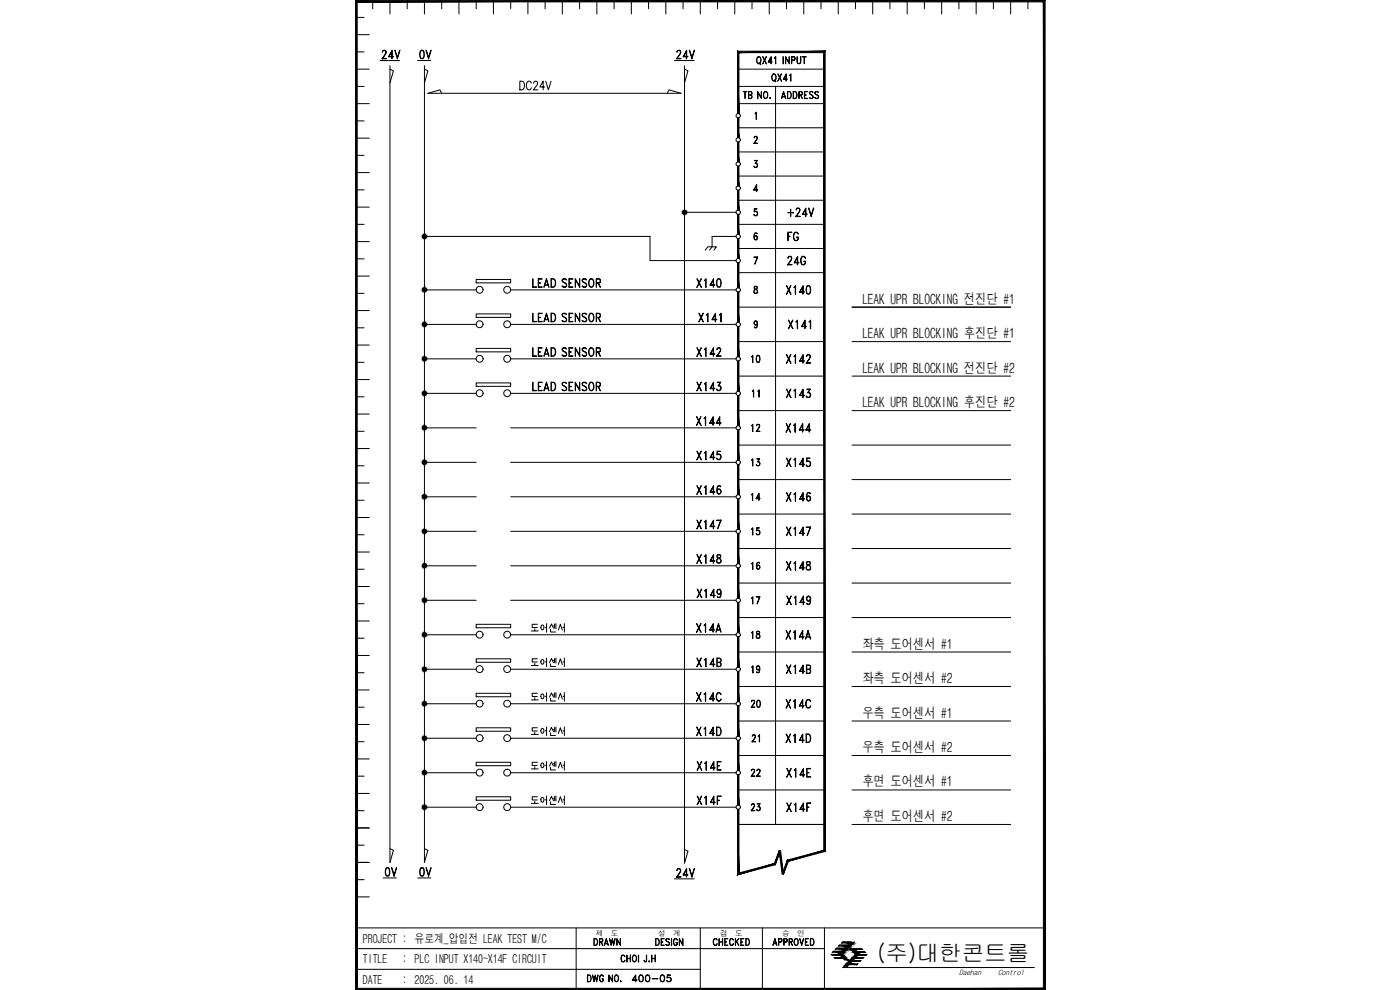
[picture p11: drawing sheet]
<svg xmlns="http://www.w3.org/2000/svg" width="420mm" height="297mm" viewBox="0 0 420 297" stroke-linecap="round" stroke-linejoin="round" font-family="sans-serif">
<!-- layer: 0 -->
<g fill="none" stroke="#000" stroke-width=".3">
<path d="M106.7 15.6h2.6M106.7 5.2h2.6M106.7 10.4h4.1M106.7 .1h4.1M111.9 .1v2.5M114 18.2h5.9M114.7 17.5l1.3 .1h-1.4l1.2-1.8-.3-.6h-.4l-.3 .5-.1-.1 .4-.5h.4l.4 .7-1.2 1.8M116.7 16.9l1.4 .1h-1.5l1.1-1.9v2.5l-.1-2.2-.9 1.6M117 19.7v239.1l1.1-3.7-1.1-.5M117 .1v4.1M118.5 15.1l.8 2.2 .7-2.2-.7 2.5zM122.2 .1v2.5"/>
<path d="M125.4 18.2h3.9M126.3 15.2l.4-.1a1.7 1.7 0 0 1 0 2.5h-.1a1.92 1.92 0 0 1-.3-2.4zM126.3 17.4h.7M126.3 15.3h.7M126.4 15.2l-.3 1 .3 1.3M126.9 15.2l.3 1-.3 1.3M127.4 19.7v239.1l1-3.7-1-.5M127.4 .1v4.1M127.8 15.1l.8 2.2 .8-2.2-.8 2.5zM132.6 .1v2.5M137.7 .1v4.1M142.9 .1v2.5"/>
<path d="M148.1 .1v4.1M153.3 .1v2.5M158.4 .1v4.1M163.6 .1v2.5M168.8 .1v4.1M173.9 .1v2.5M179.1 .1v4.1M184.3 .1v2.5M189.5 .1v4.1M194.6 .1v2.5M199.8 .1v4.1M202.4 18.2h5.9"/>
<path d="M203.1 17.5l1.3 .1h-1.4l1.2-1.8-.3-.6h-.4l-.3 .5-.1-.1 .4-.5h.4l.4 .7-1.2 1.8M205 .1v2.5M205.1 16.9l1.4 .1h-1.5l1.1-1.9v2.5l-.1-2.2-.9 1.6M205.4 19.7v239.1M206.9 15.1l.8 2.2 .7-2.2-.7 2.5zM210.2 .1v4.1M215.3 .1v2.5M220.5 .1v4.1M225.7 .1v2.5M227.4 17.1l.2-.1a1.11 1.11 0 0 1 .8 1.1 1.11 1.11 0 0 1-.8 1 1.44 1.44 0 0 1-.2-2zM227.4 17.2l.2-.1a1.03 1.03 0 0 1 .7 1 1.03 1.03 0 0 1-.7 .9 1.27 1.27 0 0 1-.2-1.8zM227.8 18.8l.5 .5z"/>
<path d="M228.9 17l1.1 2.1zM229.9 17l-1 2.1zM230.6 18.5l1.2 .1h-1.3l.9-1.6v2.1l-.1-1.8-.7 1.3M230.9 .1v4.1M232.8 17l-.1 2.1v-1.9l-.3 .2zM235 17l.1 2.1zM235.7 17l1.1 1.8 .1-1.8v2.1l-1.1-1.8-.1 1.8zM236 .1v2.5M237.6 18l.9-.1v-.7l-.9-.1v2v-2.1l.9 .1 .1 .3-.1 .6-.9 .1M239.2 17l.1 1.5 .4 .5 .5-.2 .1-1.8v1.5l-.4 .6-.6-.3zM240.8 17l1.1 .1zM241.2 .1v4.1"/>
<path d="M241.3 17.1v2l.1-2M246.4 .1v2.5M251.6 .1v4.1M256.7 .1v2.5M261.9 .1v4.1M267.1 .1v2.5M272.3 .1v4.1M277.4 .1v2.5M282.6 .1v4.1M287.8 .1v2.5M293 .1v4.1M298.1 .1v2.5"/>
<path d="M303.3 .1v4.1M308.5 .1v2.5M106.7 25.9h2.6M106.7 31.1h4.1M106.7 20.8h4.1M106.7 36.3h2.6M117 20.8l1.1 .5-1.1 3.6M127.4 20.8l1 .5-1 3.6M132.6 28l-.6-1-3.6 1h76l-3.6-1-.5 1M205.4 20.8l1.1 .5-1.1 3.6M221.6 25.9h25.8M221.6 31.1h25.8"/>
<path d="M221.6 38.3h25.8M221.6 20.8h25.8M223.1 27.4l1 .1zM223.6 27.5v2.1v-2.1M224.7 28.5l.8-.1v-.8l-.8-.1v2l.8-.1v-.7l-.8-.1M225.3 28.5l.4 .4-.1 .5-1 .2v-2.2l1 .2 .1 .5-.4 .5M226.6 34.1l.4-.5v2.2l-.1-1.9zM227.4 27.4l1.1 1.9v-1.9v2.2l-1-1.9-.1 1.9zM229.4 27.5l.2-.1a1.11 1.11 0 0 1 .9 1.1 1.11 1.11 0 0 1-.9 1.1 1.43 1.43 0 0 1-.2-2.1zM229.4 27.6l.3-.1a1.04 1.04 0 0 1 .7 1 1.04 1.04 0 0 1-.7 1 1.28 1.28 0 0 1-.3-1.9zM231.1 29.3l.1 .3zM231.1 29.4h.1"/>
<path d="M231.9 22.3l.2-.1a1.11 1.11 0 0 1 .9 1 1.11 1.11 0 0 1-.9 1.1 1.44 1.44 0 0 1-.2-2zM231.9 22.4l.3-.1a1.03 1.03 0 0 1 .7 .9 1.03 1.03 0 0 1-.7 1 1.27 1.27 0 0 1-.3-1.8zM232.4 24l.4 .5zM232.8 25.9v221.5M233.4 22.2l1.2 2.1zM234.5 22.2l-1.1 2.1zM235.1 23.7l1.2 .1h-1.2l.9-1.6v2.1l-.1-1.8-.8 1.3M237 22.6l.4-.4v2.1l-.1-1.9zM106.7 57h2.6M106.7 46.6h2.6M106.7 51.8h4.1M106.7 41.5h4.1"/>
<path d="M221.6 45.6h25.8M221.6 52.8h25.8M226.3 56.9l1.1 .1h-1.2l.9-1.6v2.1l-.1-1.8-.7 1.3M226.3 42.9l1.1 .1h-1.2l1-1.5-.2-.5-.7 .3 .2-.3 .5-.1 .3 .6-1 1.5M226.3 50l.3 .2M226.7 49a.64 .64 0 0 1 .7 .9 .64 .64 0 0 1-1.2 0l.7 .3 .4-.4M227 49.1l.3 .5-.3 .6M227.2 48.2l-.8-.1h.9l-.6 1M227.2 48.1l-.6 1 .5 .1 .2 .3M106.7 67.3h2.6M106.7 77.7h2.6M106.7 72.5h4.1"/>
<path d="M106.7 62.1h4.1M127.4 70.9h67.7v7.3h25.8M205.4 63.7h15.5M211.6 75.1l.8-1.1h2.6l-.8 1.1M220.9 70.9h-7.2v3.1l-.8 1.1M221.6 60.1h25.8M221.6 67.3h25.8M221.6 74.6h25.8M226.3 64.5l.3 .2M226.4 71.5l.4 .4 .5-.4M226.4 71.2l.4-.4 .5 .4M226.5 70.1h.7"/>
<path d="M226.6 70l-.2 .3a1.53 1.53 0 0 0 .3 1.6M226.7 70.8l-.3 .5M226.9 70.8l.4 .5-.4 .6M227 63.4l.3 .6-.3 .7M227.1 70l.2 .2-.5-.3a1.28 1.28 0 0 0 0 2.1 .61 .61 0 0 0 .6-.9 .61 .61 0 0 0-1-.1M227.3 63.8a.64 .64 0 0 0-1-.3l.1-.9h.8l-.7 .1-.1 .7a.67 .67 0 0 1 1 .7 .67 .67 0 0 1-1.1 .5l-.1-.2 .7 .3 .4-.4M227.3 77.1l-.8 2.2 .9-2.2h-1.2l1.1 .1M106.7 88h2.6M106.7 98.4h2.6M106.7 93.2h4.1M106.7 82.8h4.1M127.4 87h15.5"/>
<path d="M127.4 97.3h15.5M142.9 83.8h10.4v1.1h-10.4zM142.9 94.2h10.4v1h-10.4zM153.3 87h67.6M153.3 97.3h67.6M159.9 83.6l.1 2.5 1 .1h-1.1zM159.9 94l.1 2.4 1 .2h-1.1zM161.5 83.6h1.2l-1.1 .1v2.4l1.1 .1h-1.2zM161.5 94h1.2l-1.1 .1v2.3l1.1 .2h-1.2zM161.6 84.9h.6l-.6 .1M161.6 95.2h.6l-.6 .1M163.4 85.6h1.2"/>
<path d="M163.4 95.9h1.2M163.5 85.5h1M163.5 95.8h1M164 83.6l.8 2.6-.8-2.2-.8 2.2zM164 94l.8 2.6-.8-2.3-.8 2.3zM165.4 83.6a1.39 1.39 0 0 1 1.4 .9 1.39 1.39 0 0 1-.4 1.6l-1 .1zM165.4 94a1.38 1.38 0 0 1 1.4 .8 1.38 1.38 0 0 1-.4 1.6l-1 .2zM165.5 83.7a1.26 1.26 0 0 1 1.2 .8 1.26 1.26 0 0 1-.3 1.5l-.9 .1zM165.5 94.1a1.25 1.25 0 0 1 1.2 .8 1.25 1.25 0 0 1-.3 1.4l-.9 .1zM168.9 83.7a.83 .83 0 0 1 1.2 .3l-.5-.3-.8 .3 .1 .5 .7 .4a.74 .74 0 0 1 .3 1.2 .74 .74 0 0 1-1.2-.3l.5 .3 .8-.3-.2-.7-1-.6-.1-.5zM168.9 94.1a.83 .83 0 0 1 1.2 .2l-.5-.2-.8 .2 .1 .5 .7 .4a.74 .74 0 0 1 .3 1.2 .74 .74 0 0 1-1.2-.2l.5 .2 .8-.2-.2-.8-1-.6-.1-.5zM170.8 83.6h1.1l-1.1 .1v2.4l1.1 .1h-1.1z"/>
<path d="M170.8 94h1.1l-1.1 .1v2.3l1.1 .2h-1.1zM170.8 84.9h.6l-.6 .1M170.8 95.2h.6l-.6 .1M172.6 83.6l1.3 2.2 .1-2.2v2.6l-1.3-2.2-.1 2.2zM172.6 94l1.3 2.2 .1-2.2v2.6l-1.3-2.3-.1 2.3zM174.9 83.7a.83 .83 0 0 1 1.2 .3l-.5-.3-.8 .3 .1 .5 .7 .4a.74 .74 0 0 1 .3 1.2 .74 .74 0 0 1-1.2-.3l.5 .3 .8-.3-.2-.7-1-.6-.1-.5zM174.9 94.1a.83 .83 0 0 1 1.2 .2l-.5-.2-.8 .2 .1 .5 .7 .4a.74 .74 0 0 1 .3 1.2 .74 .74 0 0 1-1.2-.2l.5 .2 .8-.2-.2-.8-1-.6-.1-.5zM177.1 83.7l.2-.1a1.41 1.41 0 0 1 1 1.1 1.41 1.41 0 0 1-.4 1.4l-.2 .1a1.41 1.41 0 0 1-1.1-1 1.41 1.41 0 0 1 .5-1.5zM177.1 83.9l.3-.2a1.24 1.24 0 0 1 .8 1.2 1.24 1.24 0 0 1-.8 1.2 1.53 1.53 0 0 1-.3-2.2zM177.1 94.1l.2-.1a1.41 1.41 0 0 1 1 1 1.41 1.41 0 0 1-.4 1.4l-.2 .2a1.41 1.41 0 0 1-1.1-1.1 1.41 1.41 0 0 1 .5-1.4zM177.1 94.2l.5-.1a1.3 1.3 0 0 1 .6 1.2 1.3 1.3 0 0 1-.8 1.1 1.54 1.54 0 0 1-.3-2.2zM179 84.9l1-.2v-.8l-1-.2-.1 2.5v-2.6h.8l.5 .5a.65 .65 0 0 1-.5 .9h-.7"/>
<path d="M179 95.2l1-.1v-.9l-1-.1-.1 2.5v-2.6h.8a.7 .7 0 0 1 .5 .6 .7 .7 0 0 1-.5 .7h-.7M179.5 85l.7 1.2-.6-1.2M179.5 95.3l.7 1.3-.6-1.3M221.6 81.8h25.8v10.4h-25.8M226.3 87.8l.3 .2M226.4 97.1l.4 .4 .5-.4M226.4 96.8l.4-.5 .5 .5M226.4 86l.1 .7a.68 .68 0 0 1 .7 .4 .68 .68 0 0 1-.2 .9h-.4a.68 .68 0 0 1-.2-.9 .68 .68 0 0 1 .7-.4l.2-.5a.57 .57 0 0 0-.9-.2zM226.4 86.1h.8M226.4 98.2h.7M226.5 86v.6a.73 .73 0 0 1 .9 .7 .73 .73 0 0 1-.8 .8 .77 .77 0 0 1-.3-1 .77 .77 0 0 1 .8-.5v-.6M226.7 96.3l-.3 .6 .3 .6"/>
<path d="M226.9 96.3a1.59 1.59 0 0 1 .1 2M227.3 97.3l-.2 .2a.58 .58 0 0 1-.8-.6 .58 .58 0 0 1 1-.3v.4a1.02 1.02 0 0 1-.6 1.4l-.3-.3 .1 .2M227.3 97l-.4 .5M227.3 87.8l-.2 .2M255.7 92.2h47.6M106.7 119.1h2.6M106.7 108.7h2.6M106.7 103.5h4.1M106.7 113.9h4.1M127.4 107.7h15.5M127.4 118h15.5M142.9 104.5h10.4v1.1h-10.4z"/>
<path d="M142.9 114.9h10.4v1h-10.4zM153.3 107.7h67.6M153.3 118h67.6M159.9 104.3l.1 2.5 1 .1h-1.1zM159.9 114.7l.1 2.4 1 .1h-1.1zM161.5 104.3h1.2l-1.1 .1v2.4l1.1 .1h-1.2zM161.5 114.7h1.2l-1.1 .1v2.3l1.1 .1h-1.2zM161.6 105.5h.6l-.6 .2M161.6 115.9h.6l-.6 .1M163.4 106.3h1.2M163.4 116.6h1.2M163.5 106.2h1"/>
<path d="M163.5 116.5h1M164 104.3l.8 2.6-.8-2.2-.8 2.2zM164 114.7l.8 2.5-.8-2.2-.8 2.2zM165.4 104.3a1.38 1.38 0 0 1 1.4 .9 1.38 1.38 0 0 1-.4 1.6l-1 .1zM165.4 114.7a1.38 1.38 0 0 1 1.4 .8 1.38 1.38 0 0 1-.4 1.6l-1 .1zM165.5 104.4a1.25 1.25 0 0 1 1.2 .8 1.25 1.25 0 0 1-.3 1.5l-.9 .1zM165.5 114.8a1.26 1.26 0 0 1 1.2 .8 1.26 1.26 0 0 1-.3 1.4l-.9 .1zM168.9 104.4a.83 .83 0 0 1 1.2 .3l-.5-.3-.8 .3 .1 .5 .7 .3a.74 .74 0 0 1 .3 1.3 .74 .74 0 0 1-1.2-.3l.5 .3 .8-.3-.2-.7-1-.6-.1-.5zM168.9 114.8a.84 .84 0 0 1 1.2 .2l-.5-.2-.8 .2 .1 .5 .7 .4a.74 .74 0 0 1 .3 1.2 .74 .74 0 0 1-1.2-.2l.5 .2 .8-.2-.2-.8-1-.6-.1-.5zM170.8 104.3h1.1l-1.1 .1v2.4l1.1 .1h-1.1zM170.8 114.7h1.1l-1.1 .1v2.3l1.1 .1h-1.1zM170.8 105.5h.6l-.6 .2"/>
<path d="M170.8 115.9h.6l-.6 .1M172.6 104.3l1.3 2.2 .1-2.2v2.6l-1.3-2.2-.1 2.2zM172.6 114.7l1.3 2.2 .1-2.2v2.5l-1.3-2.2-.1 2.2zM174.9 104.4a.83 .83 0 0 1 1.2 .3l-.5-.3-.8 .3 .1 .5 .7 .3a.74 .74 0 0 1 .3 1.3 .74 .74 0 0 1-1.2-.3l.5 .3 .8-.3-.2-.7-1-.6-.1-.5zM174.9 114.8a.84 .84 0 0 1 1.2 .2l-.5-.2-.8 .2 .1 .5 .7 .4a.74 .74 0 0 1 .3 1.2 .74 .74 0 0 1-1.2-.2l.5 .2 .8-.2-.2-.8-1-.6-.1-.5zM177.1 104.4l.2-.1a1.41 1.41 0 0 1 1 1.1 1.41 1.41 0 0 1-.4 1.4l-.2 .1a1.4 1.4 0 0 1-1.1-1 1.4 1.4 0 0 1 .5-1.5zM177.1 104.6l.5-.2a1.3 1.3 0 0 1 .6 1.3 1.3 1.3 0 0 1-.8 1.1 1.54 1.54 0 0 1-.3-2.2zM177.1 114.8l.2-.1a1.4 1.4 0 0 1 1 1 1.4 1.4 0 0 1-.4 1.4l-.2 .1a1.41 1.41 0 0 1-1.1-1 1.41 1.41 0 0 1 .5-1.4zM177.1 114.9l.3-.1a1.24 1.24 0 0 1 .8 1.2 1.24 1.24 0 0 1-.8 1.1 1.53 1.53 0 0 1-.3-2.2zM179 105.5l1-.1v-.8l-1-.2-.1 2.5v-2.6h.8a.7 .7 0 0 1 .5 .7 .7 .7 0 0 1-.5 .7h-.7M179 115.9l1-.1v-.9l-1-.1-.1 2.4v-2.5h.8a.7 .7 0 0 1 .5 .6 .7 .7 0 0 1-.5 .7h-.7M179.5 105.7l.7 1.2-.6-1.2"/>
<path d="M179.5 116l.7 1.2-.6-1.2M221.6 102.5h25.8M221.6 112.8h25.8M255.7 102.5h47.6M255.7 112.8h47.6M106.7 139.7h2.6M106.7 129.4h2.6M106.7 134.6h4.1M106.7 124.2h4.1M127.4 128.4h15.5M127.4 138.7h15.5M153.3 128.4h67.6"/>
<path d="M153.3 138.7h67.6M221.6 123.2h25.8M221.6 133.5h25.8M255.7 123.2h47.6M255.7 133.5h47.6M106.7 150.1h2.6M106.7 155.3h4.1M106.7 144.9h4.1M127.4 149.1h15.5M127.4 159.4h15.5M153.3 149.1h67.6M153.3 159.4h67.6"/>
<path d="M221.6 143.9h25.8M221.6 154.2h25.8M255.7 143.9h47.6M255.7 154.2h47.6M106.7 170.8h2.6M106.7 160.5h2.6M106.7 176h4.1M106.7 165.6h4.1M127.4 169.8h15.5M153.3 169.8h67.6M221.6 164.6h25.8M221.6 174.9h25.8"/>
<path d="M255.7 164.6h47.6M255.7 174.9h47.6M106.7 191.5h2.6M106.7 181.1h2.6M106.7 196.7h4.1M106.7 186.3h4.1M127.4 180.1h15.5M127.4 190.5h15.5M142.9 187.3h10.4v1.1h-10.4zM142.9 197.7h10.4v1h-10.4zM153.3 180.1h67.6M153.3 190.5h67.6"/>
<path d="M221.6 185.3h25.8M221.6 195.6h25.8M255.7 185.3h47.6M255.7 195.6h47.6M106.7 212.2h2.6M106.7 201.8h2.6M106.7 207h4.1M106.7 217.4h4.1M127.4 200.8h15.5M127.4 211.2h15.5M142.9 208h10.4v1.1h-10.4zM142.9 218.4h10.4v1h-10.4z"/>
<path d="M153.3 200.8h67.6M153.3 211.2h67.6M221.6 206h25.8M221.6 216.3h25.8M255.7 206h47.6M255.7 216.3h47.6M106.7 222.5h2.6M106.7 232.9h2.6M106.7 227.7h4.1M106.7 238.1h4.1M127.4 221.5h15.5M127.4 231.9h15.5"/>
<path d="M142.9 228.7h10.4v1.1h-10.4zM142.9 239.1h10.4v1h-10.4zM153.3 221.5h67.6M153.3 231.9h67.6M221.6 226.7h25.8M221.6 237h25.8M255.7 226.7h47.6M255.7 237h47.6M106.7 248.4h4.1M106.7 243.2h2.6M106.7 258.8h4.1M106.7 253.6h2.6"/>
<path d="M127.4 242.2h15.5M153.3 242.2h67.6M205.4 254.9l1.1 .5-1.1 3.6M221.6 247.4h25.8M255.7 247.4h47.6M106.7 269.1h4.1M106.7 263.9h2.6M115 263.4h3.9M115.9 260.4l.5-.1a1.7 1.7 0 0 1 0 2.6h-.2a1.92 1.92 0 0 1-.3-2.5zM115.9 262.7h.8M115.9 260.6h.8M116 260.4l-.3 1 .3 1.4"/>
<path d="M116.6 260.4l.3 1-.3 1.4M117.5 260.3l.8 2.2 .8-2.2-.8 2.6zM125.4 263.4h3.9M126.3 260.4l.4-.1a1.7 1.7 0 0 1 0 2.6h-.1a1.92 1.92 0 0 1-.3-2.5zM126.3 262.7h.7M126.3 260.6h.7M126.4 260.4l-.3 1 .3 1.4M126.9 260.4l.3 1-.3 1.4M127.8 260.3l.8 2.2 .8-2.2-.8 2.6zM202.4 263.7h5.9M203.1 263l1.3 .2h-1.4l1.2-1.9-.3-.6h-.4l-.3 .5-.1-.1 .4-.5h.4l.4 .7-1.2 1.9M205.1 262.4l1.4 .1h-1.5l1.1-1.9v2.6l-.1-2.3-.9 1.6"/>
<path d="M206.9 260.6l.8 2.2 .7-2.2-.7 2.6zM176.3 292.5a1.04 1.04 0 0 1 1.1 1 1.04 1.04 0 0 1-1.1 1.1zM176.4 292.6a1 1 0 0 1 1 .6 1 1 0 0 1-.3 1.2l-.7 .1zM177.8 292.5l.5 1.8 .4-1.8 .3 1.8 .5-1.8-.5 2.1-.3-1.8-.4 1.8zM180.2 292.6l.5-.1 .4 .5a.57 .57 0 0 0-.7-.4 .57 .57 0 0 0-.4 .7l.2 1.1 .5 .1 .2-.2 .1-.5-.3-.1h.4v.4a.61 .61 0 0 1-.7 .5 .61 .61 0 0 1-.5-.8zM182.7 292.5l1 1.8 .1-1.8v2.1l-1-1.8-.1 1.8zM184.7 292.6l.1-.1a1.07 1.07 0 0 1 .9 1 1.07 1.07 0 0 1-.9 1.1 1.4 1.4 0 0 1-.1-2zM184.7 292.7l.2-.1a1 1 0 0 1 .7 1 1 1 0 0 1-.7 .9l-.4-.7zM186.3 294.3l.1 .3zM186.3 294.4h.1M186.7 286.6h.5l.4 .4-.4-.4a.96 .96 0 0 0-.8 1 .96 .96 0 0 0 .8 .9l.4-.4a.61 .61 0 0 1-.8 .5 .61 .61 0 0 1-.4-.8zM188.1 286.6l.1 2z"/>
<path d="M188.2 287.5h.9M188.2 287.6h.9M189.1 286.6l.1 2zM190.1 286.6h.1a1.07 1.07 0 0 1 .9 1 1.07 1.07 0 0 1-.9 1 1.38 1.38 0 0 1-.1-2zM190.1 286.8l.2-.2a.99 .99 0 0 1 .7 1 .99 .99 0 0 1-.7 .9l-.5-.7zM191.6 286.6l.1 2zM194 286.6l.1 1.5-.2 .4-.3 .1-.3-.5 .3 .4 .3-.1zM194.8 288.3l.1 .3zM194.8 288.4h.1M195.6 286.6v2zM195.6 287.5h1M195.6 287.6h1"/>
<path d="M196.6 286.6l.1 2zM196.8 281.6a1.04 1.04 0 0 1 1.1 1 1.04 1.04 0 0 1-1.1 1.1zM196.8 281.7a1 1 0 0 1 1 .6 1 1 0 0 1-.3 1.2l-.7 .1zM198.4 281.6h1l-.9 .1v1.9l.9 .1h-1zM198.5 282.6h.5l-.5 .1M200 281.7l.5-.1 .4 .3-.4-.2-.6 .2 .1 .4 .5 .3a.58 .58 0 0 1 .4 .8 .58 .58 0 0 1-.9 .2l-.2-.2 .4 .2 .7-.2-.2-.6-.8-.5zM201.5 281.6l.1 2.1zM202.4 281.7l.5-.1 .4 .5a.58 .58 0 0 0-.7-.4 .58 .58 0 0 0-.4 .7l.2 1.1 .5 .1 .2-.2 .1-.5-.3-.1h.4v.4a.61 .61 0 0 1-.7 .5 .61 .61 0 0 1-.5-.8zM203.9 281.6l1 1.8 .1-1.8v2.1l-1.1-1.8v1.8zM214.4 281.7l.4-.1 .4 .5-.4-.4a.96 .96 0 0 0-.7 .9 .96 .96 0 0 0 .7 1l.4-.4a.61 .61 0 0 1-.7 .5 .61 .61 0 0 1-.5-.8zM215.8 281.6l.1 2.1zM215.9 282.6h.9"/>
<path d="M215.9 282.7h.9M216.8 281.6l.1 2.1zM217.5 281.6h1l-.9 .1v1.9l.9 .1h-1zM217.6 282.6h.5l-.5 .1M219.3 281.7l.4-.1 .4 .5-.4-.4a.96 .96 0 0 0-.7 .9 .96 .96 0 0 0 .7 1l.4-.4a.61 .61 0 0 1-.7 .5 .61 .61 0 0 1-.5-.8zM220.7 281.6v2.1zM220.7 282.8l1.1-1.2-1.1 1.3M221 282.5l.8 1.2-.7-1.2M222.3 281.6h1l-.9 .1v1.9l.9 .1h-1zM222.4 282.6h.5l-.5 .1M223.8 281.6a1.04 1.04 0 0 1 1.2 1 1.04 1.04 0 0 1-1.2 1.1zM223.9 281.7a1 1 0 0 1 1 .6 1 1 0 0 1-.3 1.2l-.7 .1z"/>
<path d="M232.1 283.2h.9M232.2 283.1h.7M232.6 281.6l.6 2.1-.6-1.8-.7 1.8zM233.7 282.6l.8-.1v-.7l-.8-.1v2v-2.1l.8 .1 .2 .3-.2 .6-.8 .1M235.3 282.6l.8-.1v-.7l-.8-.1-.1 2v-2.1l.9 .1 .2 .3-.2 .6-.8 .1M236.9 282.6l.8-.1v-.7l-.8-.1-.1 2v-2.1l.9 .1 .1 .3-.1 .6-.8 .1M237.3 282.7l.5 1-.4-1M238.6 281.7l.2-.1a1.06 1.06 0 0 1 .8 1 1.06 1.06 0 0 1-.8 1.1 1.39 1.39 0 0 1-.2-2zM238.6 281.8l.3-.1a1 1 0 0 1 .6 .9 1 1 0 0 1-.6 1 1.23 1.23 0 0 1-.3-1.8zM240 281.6l.6 1.8 .6-1.8-.6 2.1zM241.7 281.6h.9l-.8 .1v1.9l.8 .1h-.9zM241.8 282.6h.5l-.5 .1"/>
<path d="M243.2 281.6a1.04 1.04 0 0 1 1.1 1 1.04 1.04 0 0 1-1.1 1.1zM243.3 281.7a1 1 0 0 1 1 .6 1 1 0 0 1-.3 1.2l-.7 .1zM251.8 286.4h1.2l.7 .7M252.9 290.3h57.5M256.4 284.9l.5 .5M257.3 285.8l.5 .5"/>
<circle cx="221.5" cy="34.7" r=".65"/>
<circle cx="221.5" cy="49.2" r=".65"/>
<circle cx="221.5" cy="42" r=".65"/>
<circle cx="221.5" cy="56.4" r=".65"/>
<circle cx="221.5" cy="63.7" r=".65"/>
<circle cx="221.5" cy="70.9" r=".65"/>
<circle cx="221.5" cy="78.2" r=".65"/>
<circle cx="143.9" cy="86.9" r="1.03"/>
<circle cx="143.9" cy="97.3" r="1.03"/>
<circle cx="152.2" cy="97.3" r="1.03"/>
<circle cx="152.2" cy="86.9" r="1.03"/>
<circle cx="221.5" cy="87" r=".65"/>
<circle cx="221.5" cy="97.3" r=".65"/>
<circle cx="143.9" cy="118" r="1.03"/>
<circle cx="143.9" cy="107.6" r="1.03"/>
<circle cx="152.2" cy="107.6" r="1.03"/>
<circle cx="152.2" cy="118" r="1.03"/>
<circle cx="221.5" cy="118" r=".65"/>
<circle cx="221.5" cy="107.7" r=".65"/>
<circle cx="221.5" cy="128.4" r=".65"/>
<circle cx="221.5" cy="138.7" r=".65"/>
<circle cx="221.5" cy="149.1" r=".65"/>
<circle cx="221.5" cy="159.4" r=".65"/>
<circle cx="221.5" cy="169.8" r=".65"/>
<circle cx="143.9" cy="190.4" r="1.03"/>
<circle cx="152.2" cy="190.4" r="1.03"/>
<circle cx="221.5" cy="190.4" r=".65"/>
<circle cx="221.5" cy="180.1" r=".65"/>
<circle cx="143.9" cy="211.1" r="1.03"/>
<circle cx="143.9" cy="200.8" r="1.03"/>
<circle cx="152.2" cy="211.1" r="1.03"/>
<circle cx="152.2" cy="200.8" r="1.03"/>
<circle cx="221.5" cy="200.8" r=".65"/>
<circle cx="221.5" cy="211.1" r=".65"/>
<circle cx="143.9" cy="231.8" r="1.03"/>
<circle cx="143.9" cy="221.5" r="1.03"/>
<circle cx="152.2" cy="231.8" r="1.03"/>
<circle cx="152.2" cy="221.5" r="1.03"/>
<circle cx="221.5" cy="231.9" r=".65"/>
<circle cx="221.5" cy="221.5" r=".65"/>
<circle cx="143.9" cy="242.2" r="1.03"/>
<circle cx="152.2" cy="242.2" r="1.03"/>
<circle cx="221.5" cy="242.2" r=".65"/>
</g>
<g fill="#000" stroke="#000" stroke-width=".3">
<path d="M252.2 285.7v.3h-.2zM253.2 284.8v.3h-.3zM253.8 284.2l.3-.3v.3zM255 283v.3h-.3zM256.5 284.9l.2 .3h-.2zM257.4 285.8l.3 .3h-.3z"/>
<path d="M106.7 .1v.5l206.9-.5zM106.7 .6l206.9-.5-.5 .5zM313.6 .1l-.5 .5 .5 296.4zM313.1 .6l.5 296.4-.5-.5zM106.7 297h206.9l-.5-.5zM106.7 297l.5-.5h205.9zM106.7 .1v296.9l.5-.5zM106.7 .1h.5v296.4z"/>
<path d="M221.3 35.4l.5 5.9v-5.9zM221.3 35.4l.5 5.9h-.5z"/>
<path d="M221.3 42.6l.5 6v-6zM221.3 42.6l.5 6h-.5z"/>
<path d="M221.3 49.9l.5 5.9v-5.9zM221.3 49.9l.5 5.9h-.5z"/>
<path d="M221.3 57.1l.5 6v-6zM221.3 57.1l.5 6h-.5z"/>
<path d="M221.3 64.3l.5 6v-6zM221.3 64.3l.5 6h-.5z"/>
<path d="M221.3 71.6l.5 5.9v-5.9zM221.3 71.6l.5 5.9h-.5z"/>
<path d="M221.3 78.8l.5 7.5v-7.5zM221.3 78.8l.5 7.5h-.5z"/>
<path d="M221.3 87.6l.5 9.1v-9.1zM221.3 87.6l.5 9.1h-.5z"/>
<path d="M221.3 98l.5 9v-9zM221.3 98l.5 9h-.5z"/>
<path d="M221.3 108.3l.5 9.1v-9.1zM221.3 108.3l.5 9.1h-.5z"/>
<path d="M221.3 118.7l.5 9v-9zM221.3 118.7l.5 9h-.5z"/>
<path d="M221.3 129l.5 9.1v-9.1zM221.3 129l.5 9.1h-.5z"/>
<path d="M221.3 139.4l.5 9v-9zM221.3 139.4l.5 9h-.5z"/>
<path d="M221.3 149.7l.5 9.1v-9.1zM221.3 149.7l.5 9.1h-.5z"/>
<path d="M221.3 160.1l.5 9v-9zM221.3 160.1l.5 9h-.5z"/>
<path d="M221.3 170.4l.5 9.1v-9.1zM221.3 170.4l.5 9.1h-.5z"/>
<path d="M221.3 180.8l.5 9v-9zM221.3 180.8l.5 9h-.5z"/>
<path d="M221.3 191.1l.5 9.1v-9.1zM221.3 191.1l.5 9.1h-.5z"/>
<path d="M221.3 201.5l.5 9v-9zM221.3 201.5l.5 9h-.5z"/>
<path d="M221.3 211.8l.5 9.1v-9.1zM221.3 211.8l.5 9.1h-.5z"/>
<path d="M221.3 222.2l.5 9v-9zM221.3 222.2l.5 9h-.5z"/>
<path d="M221.3 232.5l.5 9.1v-9.1zM221.3 232.5l.5 9.1h-.5z"/>
<path d="M221.4 242.8l.4 19.1v-19.1zM221.4 242.8l.4 19.1-.4 .6zM221.8 261.9l-.4 .6 10.9-3.4zM221.4 262.5l10.9-3.4 .4 .4zM233.9 255.2l-1.6 3.9 .4 .4zM233.9 255.2l.4 .2-1.6 4.1z"/>
<path d="M233.8 255.3l1.3 6.9-.8-6.9zM233.8 255.3l1.3 6.9h-.4z"/>
<path d="M236.3 258l-1.6 4.1 .4 .2zM236.3 258l.3 .4-1.5 3.9zM236.3 258l.3 .4 10.6-3.2zM236.6 258.4l10.6-3.2 .4 .3zM247.2 15.8v239.4l.4 .3zM247.6 15.4v240.1l-.4-239.7zM221.8 15.8h25.4l.4-.4zM221.3 15.4h26.3l-25.8 .4zM221.3 15.4l.5 18.7v-18.3zM221.3 15.4l.5 18.7h-.5z"/>
<path d="M250.1 285.5h2.1zM250.1 285.5h2.1z"/>
<path d="M251 284.5h2.2zM251 284.5h2.2z"/>
<path d="M249.5 286.4l2.6 .2-.2-.2zM249.5 286.4l2.6 .2h-2.4z"/>
<path d="M251.9 283.6h2.2zM251.9 283.6h2.2z"/>
<path d="M250.1 285.5l2.1 .2v-.2zM250.1 285.5l2.1 .2h-2.3z"/>
<path d="M252 286l.2 .2zM252 286l.2 .2h-.4z"/>
<path d="M252.2 285.5v.2l.3-.2zM252.2 285.5v.2z"/>
<path d="M250.4 287.3l2.6 .3-.2-.3zM250.4 287.3l2.6 .3h-2.3z"/>
<path d="M252.9 282.7h2.1zM252.9 282.7h2.1z"/>
<path d="M251.9 286.4l1.8 .7-.7-.7zM251.9 286.4l1.8 .7h-1.1z"/>
<path d="M252.2 286l.7 .2 .2-.2zM252.2 286l.7 .2h-.7z"/>
<path d="M251 284.5l2.2 .3v-.3zM250.8 284.8l.2-.3 2.2 .3z"/>
<path d="M252.9 285.1l.3 .1zM252.9 285.1l.3 .1h-.5z"/>
<path d="M252.2 285.7l.9 .3 .2-.3zM252.2 285.7l.9 .3h-.9z"/>
<path d="M252.3 285.7h1.1zM252.2 285.7h1.1z"/>
<path d="M253.2 284.5v.3l.2-.3zM253.2 284.5v.3z"/>
<path d="M252.5 285.5l.9 .2 .2-.2zM252.5 285.5l.9 .2h-1.2z"/>
<path d="M252.8 287.3l1.8 .8-.7-.8zM252.8 287.3l1.8 .8h-1.1z"/>
<path d="M253.2 285.1l.6 .1 .2-.1zM253.2 285.1l.6 .1h-.6z"/>
<path d="M251.9 283.6l2.2 .3v-.3zM251.9 283.6l2.2 .3h-2.4z"/>
<path d="M253.8 284.2l.3 .1zM253.8 284.2l.3 .1h-.5z"/>
<path d="M253.2 284.8l.8 .3 .2-.3zM253.2 284.8l.8 .3h-.8z"/>
<path d="M253.2 284.8h1.1zM253.2 284.8h1z"/>
<path d="M254.1 283.6v.3l.2-.3zM254.1 283.6v.3z"/>
<path d="M253.4 284.5l.9 .3 .2-.3zM253.4 284.5l.9 .3h-1.1z"/>
<path d="M254.1 284.2l.6 .1 .2-.1zM254.1 284.2l.6 .1h-.6z"/>
<path d="M252.9 282.7l2.1 .2v-.2zM252.6 282.9l.3-.2 2.1 .2z"/>
<path d="M254.7 283.3l.3 .1zM254.7 283.3l.3 .1h-.4z"/>
<path d="M253.9 289.2l.4 .7 .7-.7zM253.9 289.2l.4 .7h-1.1z"/>
<path d="M254.1 283.9l.8 .3 .3-.3zM254.1 283.9l.8 .3h-.8z"/>
<path d="M254.1 283.9h1.1zM254.1 283.9h1.1z"/>
<path d="M255 282.7v.2l.3-.2zM255 282.7v.2z"/>
<path d="M254.3 283.6l.9 .3 .2-.3zM254.3 283.6l.9 .3h-1.1z"/>
<path d="M255 283.3l.7 .1 .1-.1zM255 283.3l.7 .1h-.7z"/>
<path d="M254.9 288.2l.3 .7 .8-.7zM254.9 288.2l.3 .7h-1.1z"/>
<path d="M255 283l.8 .3 .3-.3zM255 283l.8 .3h-.8z"/>
<path d="M255 282.9h1.1zM255 282.9l1.1 .1z"/>
<path d="M255.1 284.6l1.3 .3-.2-.3zM255.1 284.6l1.3 .3h-1.1z"/>
<path d="M255.3 282.7l.8 .2 .3-.2zM255.3 282.7l.8 .2h-1.1z"/>
<path d="M255.3 284.9h1.2zM255.3 284.9h1.2z"/>
<path d="M256.5 284.6h2.1zM256.5 284.6h2.1z"/>
<path d="M255.4 284.9l1.1 .3v-.3zM255.4 284.9l1.1 .3h-.9z"/>
<path d="M255.6 285.2l.9 .2v-.2zM255.6 285.2l.9 .2z"/>
<path d="M256.2 284.6l.3 .3v-.3zM256.2 284.6l.3 .3z"/>
<path d="M256.5 285.2l.4 .2zM256.5 285.2l.4 .2h-.4z"/>
<path d="M255.7 287.3l.4 .8 .7-.8zM255.7 287.3l.4 .8h-1.1z"/>
<path d="M256 285.5l1.4 .3-.3-.3zM256 285.5l1.4 .3h-1.2z"/>
<path d="M256.2 285.8h1.2zM256.2 285.8h1.2z"/>
<path d="M257.1 285.5l.3 .3v-.3zM257.1 285.5l.3 .3z"/>
<path d="M256.3 285.8l1.1 .3v-.3zM256.3 285.8l1.1 .3h-.8z"/>
<path d="M256.6 286.1l.8 .2v-.2zM256.6 286.1l.8 .2z"/>
<path d="M255 289.2l2.2 .3 .2-.3zM255 289.2l2.2 .3h-2.4z"/>
<path d="M257.4 286.1l.4 .2zM257.4 286.1l.4 .2z"/>
<path d="M256.6 286.4l.4 .7 .8-.7zM256.6 286.4l.4 .7h-1.1z"/>
<path d="M256 288.2l2.1 .3 .2-.3zM256 288.2l2.1 .3h-2.4z"/>
<path d="M256.5 284.6l2.3 .3-.2-.3zM256.5 284.6l2.3 .3h-2.3z"/>
<path d="M256.8 287.3l2.2 .3 .2-.3zM256.8 287.3l2.2 .3h-2.4z"/>
<path d="M257.4 285.5l2.1 .1zM257.4 285.5l2.1 .1z"/>
<path d="M257.4 285.6l2.3 .2-.2-.2zM257.4 285.6l2.3 .2h-2.3z"/>
<path d="M257.7 286.4l2.2 .3 .2-.3zM257.7 286.4l2.2 .3h-2.4z"/>
</g>
<!-- layer: 1 -->
<g fill="#000" stroke="#000" stroke-width=".3">
<path d="M126.9 70.9h.5zM126.9 71.1l.5-.2zM126.9 71.2l.5-.3z"/>
<path d="M127 70.6l.4 .3zM126.9 70.7l.5 .2zM126.9 70.8l.5 .1z"/>
<path d="M127.4 70.9l-.3 .5zM127.4 70.9l-.3 .5zM127.4 70.9v.6z"/>
<path d="M127.2 70.4l.2 .5zM127.1 70.5l.3 .4zM127 70.6l.4 .3z"/>
<path d="M127.4 70.9v.6zM127.4 70.9l.2 .5zM127.4 70.9l.2 .5z"/>
<path d="M127.6 70.5l-.2 .4zM127.5 70.4l-.1 .5zM127.4 70.4v.5z"/>
<path d="M127.4 70.9l.4 .4zM127.4 70.9l.4 .3zM127.4 70.9h.5z"/>
<path d="M127.4 70.9h.5zM127.4 70.9l.5-.1zM127.4 70.9l.4-.3z"/>
<path d="M204.9 63.7h.5zM204.9 63.8l.5-.1zM205 64l.4-.3z"/>
<path d="M205.1 63.3l.3 .4zM205 63.4l.4 .3zM204.9 63.6l.5 .1z"/>
<path d="M205.1 64.1l.3-.4zM205.4 63.7l-.2 .4zM205.4 63.7v.5z"/>
<path d="M205.3 63.2l.1 .5zM205.2 63.2l.2 .5zM205.1 63.3l.3 .4z"/>
<path d="M205.4 63.7v.5zM205.4 63.7l.2 .5zM205.4 63.7l.3 .4z"/>
<path d="M205.7 63.2l-.3 .5zM205.6 63.2l-.2 .5zM205.4 63.2v.5z"/>
<path d="M205.4 63.7l.5 .3zM205.4 63.7l.5 .1zM205.4 63.7l.5 .1z"/>
<path d="M205.4 63.7l.5-.1zM205.4 63.7l.5-.3zM205.8 63.3l-.4 .4z"/>
<path d="M126.9 87h.5zM126.9 87.1l.5-.1zM126.9 87.2l.5-.2z"/>
<path d="M126.9 97.3h.5zM126.9 97.4l.5-.1zM126.9 97.6l.5-.3z"/>
<path d="M127 86.6l.4 .4zM126.9 86.7l.5 .3zM126.9 86.8l.5 .2z"/>
<path d="M127.4 87l-.3 .4zM127.4 87l-.2 .5zM127.4 87l-.2 .5z"/>
<path d="M127 97l.4 .3zM126.9 97.1l.5 .2zM126.9 97.2l.5 .1z"/>
<path d="M127.4 97.3l-.3 .5zM127.4 97.3l-.3 .5zM127.4 97.3v.5z"/>
<path d="M127.2 86.5l.2 .5zM127.1 86.5l.3 .5zM127 86.6l.4 .4z"/>
<path d="M127.4 87l.1 .5zM127.4 87l.2 .4zM127.4 87l.2 .4z"/>
<path d="M127.2 96.8l.2 .5zM127.1 96.9l.3 .4zM127 97l.4 .3z"/>
<path d="M127.4 97.3v.5zM127.4 97.3l.2 .5zM127.4 97.3l.2 .5z"/>
<path d="M127.6 86.5l-.2 .5zM127.5 86.5l-.1 .5zM127.4 86.5v.5z"/>
<path d="M127.4 87l.4 .3zM127.4 87l.4 .2zM127.4 87h.5z"/>
<path d="M127.6 96.9l-.2 .4zM127.5 96.8l-.1 .5zM127.4 96.8v.5z"/>
<path d="M127.4 97.3l.4 .4zM127.4 97.3l.4 .3zM127.4 97.3h.5z"/>
<path d="M127.4 87h.5zM127.4 87l.5-.2zM127.4 87l.4-.4z"/>
<path d="M127.4 97.3h.5zM127.4 97.3l.5-.1zM127.4 97.3l.4-.3z"/>
<path d="M126.9 107.7h.5zM126.9 107.8l.5-.1zM126.9 107.9l.5-.2z"/>
<path d="M126.9 118h.5zM126.9 118.1l.5-.1zM126.9 118.3l.5-.3z"/>
<path d="M127 107.3l.4 .4zM126.9 107.4l.5 .3zM126.9 107.5l.5 .2z"/>
<path d="M127 108l.4-.3zM127.4 107.7l-.3 .4zM127.4 107.7v.5z"/>
<path d="M127 117.6l.4 .4zM126.9 117.7l.5 .3zM126.9 117.9l.5 .1z"/>
<path d="M127 118.4l.4-.4zM127.4 118l-.3 .5zM127.4 118v.5z"/>
<path d="M127.2 107.2l.2 .5zM127.1 107.2l.3 .5zM127 107.3l.4 .4z"/>
<path d="M127.4 107.7v.5zM127.4 107.7l.1 .5zM127.4 107.7l.3 .3z"/>
<path d="M127.2 117.5l.2 .5zM127.1 117.6l.3 .4zM127 117.6l.4 .4z"/>
<path d="M127.4 118v.5zM127.4 118l.1 .5zM127.4 118l.2 .5z"/>
<path d="M127.6 107.2l-.2 .5zM127.5 107.2l-.1 .5zM127.4 107.1v.6z"/>
<path d="M127.4 107.7l.3 .3zM127.4 107.7l.5 .1zM127.4 107.7h.5z"/>
<path d="M127.6 117.6l-.2 .4zM127.5 117.5l-.1 .5zM127.4 117.5v.5z"/>
<path d="M127.4 118l.4 .3zM127.4 118l.5 .1zM127.4 118h.5z"/>
<path d="M127.4 107.7h.5zM127.4 107.7l.4-.3zM127.7 107.3l-.3 .4z"/>
<path d="M127.4 118h.5zM127.4 118l.4-.3zM127.7 117.6l-.3 .4z"/>
<path d="M126.9 128.4h.5zM126.9 128.5l.5-.1zM126.9 128.6l.5-.2z"/>
<path d="M126.9 138.7h.5zM126.9 138.8l.5-.1zM126.9 139l.5-.3z"/>
<path d="M127 128l.4 .4zM126.9 128.1l.5 .3zM126.9 128.2l.5 .2z"/>
<path d="M127 128.7l.4-.3zM127.4 128.4l-.3 .4zM127.4 128.4l-.2 .5z"/>
<path d="M127 138.3l.4 .4zM126.9 138.4l.5 .3zM126.9 138.6l.5 .1z"/>
<path d="M127 139.1l.4-.4zM127.4 138.7l-.3 .5zM127.4 138.7v.5z"/>
<path d="M127.2 127.9l.2 .5zM127.1 127.9l.3 .5zM127 128l.4 .4z"/>
<path d="M127.4 128.4l.1 .5zM127.4 128.4l.1 .5zM127.4 128.4l.2 .4z"/>
<path d="M127.2 138.2l.2 .5zM127.1 138.3l.3 .4zM127 138.3l.4 .4z"/>
<path d="M127.4 138.7v.5zM127.4 138.7l.2 .5zM127.4 138.7l.2 .5z"/>
<path d="M127.6 127.9l-.2 .5zM127.5 127.9l-.1 .5zM127.4 127.8v.6z"/>
<path d="M127.4 128.4l.4 .2zM127.4 128.4l.4 .2zM127.4 128.4h.5z"/>
<path d="M127.6 138.3l-.2 .4zM127.5 138.2l-.1 .5zM127.4 138.2v.5z"/>
<path d="M127.4 138.7l.4 .3zM127.4 138.7l.4 .3zM127.4 138.7h.5z"/>
<path d="M127.4 128.4h.5zM127.4 128.4l.5-.2zM127.7 128l-.3 .4z"/>
<path d="M127.4 138.7h.5zM127.4 138.7l.5-.1zM127.4 138.7l.4-.3z"/>
<path d="M126.9 149.1h.5zM126.9 149.2l.5-.1zM126.9 149.3l.5-.2z"/>
<path d="M126.9 159.4h.5zM126.9 159.5l.5-.1zM126.9 159.7l.5-.3z"/>
<path d="M127 148.7l.4 .4zM126.9 148.8l.5 .3zM126.9 148.9l.5 .2z"/>
<path d="M127 149.4l.4-.3zM127.4 149.1l-.3 .4zM127.4 149.1v.5z"/>
<path d="M127 159l.4 .4zM126.9 159.1l.5 .3zM126.9 159.3l.5 .1z"/>
<path d="M127 159.8l.4-.4zM127.4 159.4l-.3 .4zM127.4 159.4v.5z"/>
<path d="M127.2 148.6l.2 .5zM127.1 148.6l.3 .5zM127 148.7l.4 .4z"/>
<path d="M127.4 149.1v.5zM127.4 149.1l.1 .4zM127.4 149.1l.3 .3z"/>
<path d="M127.2 158.9l.2 .5zM127.1 158.9l.3 .5zM127 159l.4 .4z"/>
<path d="M127.4 159.4v.5zM127.4 159.4l.1 .5zM127.4 159.4l.2 .4z"/>
<path d="M127.6 148.6l-.2 .5zM127.5 148.6l-.1 .5zM127.4 148.5v.6z"/>
<path d="M127.4 149.1l.3 .3zM127.4 149.1l.5 .1zM127.4 149.1h.5z"/>
<path d="M127.6 158.9l-.2 .5zM127.5 158.9l-.1 .5zM127.4 158.9v.5z"/>
<path d="M127.4 159.4l.4 .3zM127.4 159.4l.5 .1zM127.4 159.4h.5z"/>
<path d="M127.4 149.1h.5zM127.4 149.1l.5-.2zM127.7 148.7l-.3 .4z"/>
<path d="M127.4 159.4h.5zM127.4 159.4l.4-.3zM127.7 159l-.3 .4z"/>
<path d="M126.9 169.8h.5zM126.9 169.9l.5-.1zM126.9 170l.5-.2z"/>
<path d="M127 169.4l.4 .4zM126.9 169.5l.5 .3zM126.9 169.6l.5 .2z"/>
<path d="M127 170.1l.4-.3zM127.4 169.8l-.3 .4zM127.4 169.8l-.2 .5z"/>
<path d="M127 179.7l.4 .4zM126.9 179.8l.5 .3zM126.9 180l.5 .1z"/>
<path d="M127.2 169.2l.2 .6zM127.1 169.3l.3 .5zM127 169.4l.4 .4z"/>
<path d="M127.4 169.8l.1 .5zM127.4 169.8l.1 .5zM127.4 169.8l.2 .4z"/>
<path d="M127.2 179.6l.2 .5zM127.1 179.6l.3 .5zM127 179.7l.4 .4z"/>
<path d="M127.6 169.3l-.2 .5zM127.5 169.2l-.1 .6zM127.4 169.2v.6z"/>
<path d="M127.4 169.8l.4 .2zM127.4 169.8l.5 .1zM127.4 169.8h.5z"/>
<path d="M127.6 179.6l-.2 .5zM127.5 179.6l-.1 .5zM127.4 179.6v.5z"/>
<path d="M127.4 169.8h.5zM127.4 169.8l.4-.3zM127.7 169.4l-.3 .4z"/>
<path d="M126.9 180.1h.5zM126.9 180.2l.5-.1zM126.9 180.4l.5-.3z"/>
<path d="M126.9 190.4h.5zM126.9 190.6l.5-.2zM126.9 190.7l.5-.3z"/>
<path d="M127 180.5l.4-.4zM127.4 180.1l-.3 .4zM127.4 180.1l-.2 .5z"/>
<path d="M127 190.1l.4 .3zM126.9 190.2l.5 .2zM126.9 190.3l.5 .1z"/>
<path d="M127 190.8l.4-.4zM127.4 190.4l-.3 .5zM127.4 190.4v.6z"/>
<path d="M127.4 180.1l.1 .5zM127.4 180.1l.1 .5zM127.4 180.1l.2 .4z"/>
<path d="M127.2 189.9l.2 .5zM127.1 190l.3 .4zM127 190.1l.4 .3z"/>
<path d="M127.4 190.4v.6zM127.4 190.4l.1 .5zM127.4 190.4l.3 .4z"/>
<path d="M127.4 180.1l.4 .3zM127.4 180.1l.4 .3zM127.4 180.1h.5z"/>
<path d="M127.6 190l-.2 .4zM127.5 189.9l-.1 .5zM127.4 189.9v.5z"/>
<path d="M127.4 190.4l.4 .3zM127.4 190.4l.4 .3zM127.4 190.4h.5z"/>
<path d="M127.4 180.1h.5zM127.4 180.1l.5-.1zM127.4 180.1l.4-.3z"/>
<path d="M127.4 190.4h.5zM127.4 190.4l.5-.1zM127.4 190.4l.4-.2z"/>
<path d="M126.9 200.8h.5zM126.9 200.9l.5-.1zM126.9 201l.5-.2z"/>
<path d="M126.9 211.1h.5zM126.9 211.3l.5-.2zM126.9 211.4l.5-.3z"/>
<path d="M127 200.4l.4 .4zM126.9 200.5l.5 .3zM126.9 200.7l.5 .1z"/>
<path d="M127 201.2l.4-.4zM127.4 200.8l-.3 .4zM127.4 200.8v.5z"/>
<path d="M127 210.8l.4 .3zM126.9 210.9l.5 .2zM126.9 211l.5 .1z"/>
<path d="M127 211.5l.4-.4zM127.4 211.1l-.3 .5zM127.4 211.1v.6z"/>
<path d="M127.2 200.3l.2 .5zM127.1 200.3l.3 .5zM127 200.4l.4 .4z"/>
<path d="M127.4 200.8v.5zM127.4 200.8l.1 .5zM127.4 200.8l.2 .4z"/>
<path d="M127.2 210.6l.2 .5zM127.1 210.7l.3 .4zM127 210.8l.4 .3z"/>
<path d="M127.4 211.1v.6zM127.4 211.1l.1 .5zM127.4 211.1l.2 .5z"/>
<path d="M127.6 200.3l-.2 .5zM127.5 200.3l-.1 .5zM127.4 200.3v.5z"/>
<path d="M127.4 200.8l.4 .2zM127.4 200.8l.5 .1zM127.4 200.8h.5z"/>
<path d="M127.6 210.7l-.2 .4zM127.5 210.6l-.1 .5zM127.4 210.6v.5z"/>
<path d="M127.4 211.1l.4 .3zM127.4 211.1l.5 .2zM127.4 211.1h.5z"/>
<path d="M127.4 200.8h.5zM127.4 200.8l.4-.3zM127.7 200.4l-.3 .4z"/>
<path d="M127.4 211.1h.5zM127.4 211.1l.4-.2zM127.7 210.8l-.3 .3z"/>
<path d="M126.9 221.5h.5zM126.9 221.6l.5-.1zM126.9 221.7l.5-.2z"/>
<path d="M126.9 231.8h.5zM126.9 232l.5-.2zM126.9 232.1l.5-.3z"/>
<path d="M127 221.1l.4 .4zM126.9 221.2l.5 .3zM126.9 221.4l.5 .1z"/>
<path d="M127 221.9l.4-.4zM127.4 221.5l-.3 .4zM127.4 221.5l-.2 .5z"/>
<path d="M127 231.5l.4 .3zM126.9 231.6l.5 .2zM126.9 231.7l.5 .1z"/>
<path d="M127 232.2l.4-.4zM127.4 231.8l-.3 .5zM127.4 231.8v.6z"/>
<path d="M127.2 221l.2 .5zM127.1 221l.3 .5zM127 221.1l.4 .4z"/>
<path d="M127.4 221.5l.1 .5zM127.4 221.5l.1 .5zM127.4 221.5l.2 .4z"/>
<path d="M127.2 231.3l.2 .5zM127.1 231.4l.3 .4zM127 231.5l.4 .3z"/>
<path d="M127.4 231.8v.6zM127.4 231.8l.2 .5zM127.4 231.8l.2 .5z"/>
<path d="M127.6 221l-.2 .5zM127.5 221l-.1 .5zM127.4 221v.5z"/>
<path d="M127.4 221.5l.4 .2zM127.4 221.5l.4 .2zM127.4 221.5h.5z"/>
<path d="M127.6 231.4l-.2 .4zM127.5 231.3l-.1 .5zM127.4 231.3v.5z"/>
<path d="M127.4 231.8l.4 .3zM127.4 231.8l.4 .3zM127.4 231.8h.5z"/>
<path d="M127.4 221.5h.5zM127.4 221.5l.5-.1zM127.4 221.5l.4-.3z"/>
<path d="M127.4 231.8h.5zM127.4 231.8l.5-.1zM127.4 231.8l.4-.2z"/>
<path d="M126.9 242.2h.5zM126.9 242.3l.5-.1zM126.9 242.4l.5-.2z"/>
<path d="M127 241.8l.4 .4zM126.9 241.9l.5 .3zM126.9 242l.5 .2z"/>
<path d="M127 242.6l.4-.4zM127.4 242.2l-.3 .4zM127.4 242.2v.5z"/>
<path d="M127.2 241.7l.2 .5zM127.1 241.7l.3 .5zM127 241.8l.4 .4z"/>
<path d="M127.4 242.2v.5zM127.4 242.2l.1 .5zM127.4 242.2l.3 .4z"/>
<path d="M127.6 241.7l-.2 .5zM127.5 241.7l-.1 .5zM127.4 241.7v.5z"/>
<path d="M127.4 242.2l.3 .4zM127.4 242.2l.5 .1zM127.4 242.2h.5z"/>
<path d="M127.4 242.2h.5zM127.4 242.2l.5-.2zM127.7 241.8l-.3 .4z"/>
</g>
<!-- layer: 6 -->
<path d="M106.7 278.4h206.9M172.9 278.4v18.6M210.2 278.4v18.6M228.8 278.4v18.6M247.4 278.4v18.6M106.7 284.6h140.7M106.7 290.8h103.5" fill="none" stroke="#000" stroke-width=".3"/>
<text font-size="6.8" x="263.2" y="288.3">(주)대한콘트롤</text>
<g font-size="6.2">
<text x="235.7" y="66.3">+24V</text>
<text x="235.3" y="80.8">24G</text>
<text x="234.9" y="89.6">X140</text>
<text x="208.1" y="108.3">X142</text>
<text x="234.9" y="120.6">X143</text>
<text x="208.1" y="139.3">X145</text>
<text x="234.9" y="151.7">X146</text>
<text x="208.1" y="170.4">X148</text>
<text x="235.3" y="182.7">X149</text>
<text x="158.8" y="201.4">도어센서</text>
<text x="208.1" y="201.4">X14B</text>
<text x="234.9" y="213.8">X14C</text>
<text x="158.8" y="232.5">도어센서</text>
<text x="208.5" y="232.5">X14E</text>
<text x="235.3" y="244.8">X14F</text>
</g>
<g font-size="5.7">
<text x="155.2" y="28.2">DC24V</text>
<text x="235.7" y="73.4">FG</text>
<text x="208.1" y="87.5">X140</text>
<text x="208.8" y="97.7">X141</text>
<text x="235.7" y="99.8">X141</text>
<text x="234.9" y="110.1">X142</text>
<text x="208.1" y="118.5">X143</text>
<text x="208.1" y="128.8">X144</text>
<text x="234.9" y="130.9">X144</text>
<text x="234.9" y="141.1">X145</text>
<text x="208.1" y="149.6">X146</text>
<text x="208.1" y="159.8">X147</text>
<text x="234.9" y="161.9">X147</text>
<text x="234.9" y="172.2">X148</text>
<text x="208.5" y="180.6">X149</text>
<text x="158.8" y="190.9">도어센서</text>
<text x="208.1" y="190.9">X14A</text>
<text x="234.9" y="193">X14A</text>
<text x="234.9" y="203.2">X14B</text>
<text x="158.8" y="211.7">도어센서</text>
<text x="208.1" y="211.7">X14C</text>
<text x="158.8" y="221.9">도어센서</text>
<text x="208.1" y="221.9">X14D</text>
<text x="234.9" y="224">X14D</text>
<text x="235.3" y="234.2">X14E</text>
<text x="158.8" y="242.7">도어센서</text>
<text x="208.5" y="242.7">X14F</text>
</g>
<g font-size="5.3">
<text x="233.5" y="30.7">ADDRESS</text>
<text x="224.7" y="110.1">10</text>
<text x="224.7" y="130.5">12</text>
<text x="224.7" y="141.1">13</text>
<text x="224.7" y="151.3">14</text>
<text x="224.7" y="161.6">15</text>
<text x="224.7" y="172.2">16</text>
<text x="224.7" y="182.4">17</text>
<text x="224.7" y="192.6">18</text>
<text x="224.7" y="203.2">19</text>
<text x="224.4" y="213.4">20</text>
<text x="224.7" y="223.7">21</text>
<text x="224.4" y="234.2">22</text>
<text x="224.4" y="244.5">23</text>
<text x="177.4" y="285">DRAWN</text>
<text x="188.7" y="296">400-05</text>
</g>
<text font-size="4.9" x="229" y="120.3" transform="rotate(-90 229 120.3)">11</text>
<g font-size="4.2">
<text x="258.8" y="91.1">LEAK UPR BLOCKING 전진단 #1</text>
<text x="258.8" y="101.4">LEAK UPR BLOCKING 후진단 #1</text>
<text x="258.8" y="111.8">LEAK UPR BLOCKING 전진단 #2</text>
<text x="258.8" y="122.1">LEAK UPR BLOCKING 후진단 #2</text>
<text x="258.8" y="194.6">좌측 도어센서 #1</text>
<text x="258.8" y="204.9">좌측 도어센서 #2</text>
<text x="258.8" y="215.3">우측 도어센서 #1</text>
<text x="258.8" y="225.6">우측 도어센서 #2</text>
<text x="258.8" y="236">후면 도어센서 #1</text>
<text x="258.8" y="246.3">후면 도어센서 #2</text>
</g>
<g font-size="3.7">
<text x="108.9" y="282.9">PROJECT : 유로계_압입전 LEAK TEST M/C</text>
<text x="108.9" y="289.1">TITLE</text>
<text x="120.6" y="289.1">: PLC INPUT X140~X14F CIRCUIT</text>
<text x="108.9" y="295.3">DATE</text>
<text x="120.6" y="295.3">: 2025. 06. 14</text>
</g>
<g font-size="2.3">
<text x="178.8" y="281">제</text>
<text x="183.4" y="281">도</text>
<text x="197.5" y="281">설</text>
<text x="202" y="281">계</text>
<text x="216.1" y="281">검</text>
<text x="220.6" y="281">도</text>
<text x="234.7" y="281">승</text>
<text x="239.2" y="281">인</text>
<text x="287.8" y="292.5">Daehan</text>
<text x="299.6" y="292.5">Control</text>
</g>
</svg>
